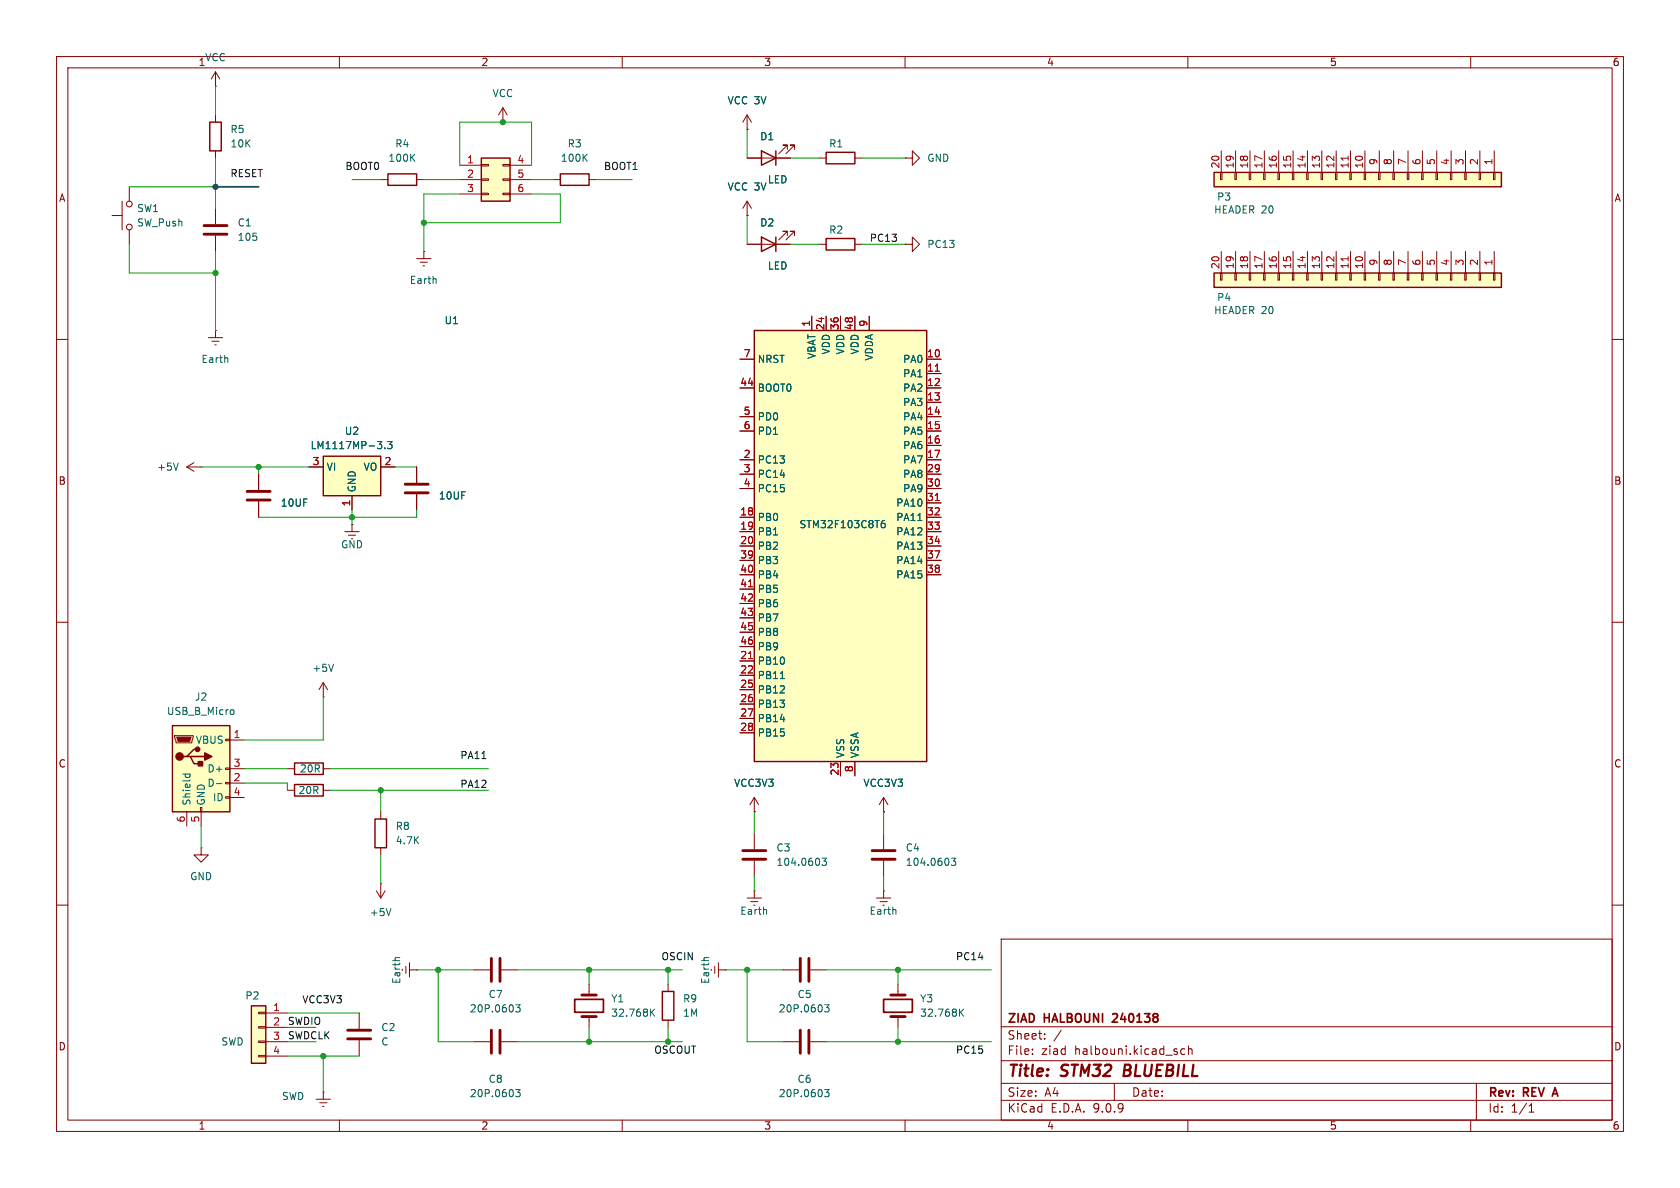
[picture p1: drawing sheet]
<svg xmlns="http://www.w3.org/2000/svg" width="297mm" height="210mm" viewBox="0 0 297 210" stroke-linecap="round" stroke-linejoin="round" font-family="sans-serif">
<g fill="none" stroke="#840000" stroke-width=".18">
<path d="M10 10h277v190h-277zM12 12h273v186h-273zM60 10v2M110 10v2M160 10v2M210 10v2M260 10v2M67.3 31.8h1.3M73.7 31.8h1.2M160 43.2h1.3v-1.3l1.3 1.3-1.3 1.3v-1.3M160 43.2h.1M10 60h2"/>
<path d="M285 60h2M10 110h2M285 110h2M10 160h2M177 166h108v32h-108zM285 160h2M60 198v2M110 198v2M160 198v2M177 194.5h108M177 191.5h108M177 187.5h108"/>
<path d="M177 181.5h108M182.5 186.3v.1M182.5 185.5v.1M184.7 183.6v.1M184.7 182.8v.1M187.6 182.1l-1.3 2M197 191.5v3M209.5 185.5l-.5-.1-.3 .3v.4l.2 .2h.6M210 198v2M210.1 185.5l.2-.1 .4 .1v.9M210.1 184.9v1.5M260 198v2"/>
<path d="M261 191.5v6.5M270.3 196.6h.9M270.3 195.5l.4-.4v1.5"/>
</g>
<path d="M196.8 179.3h-.1M197.5 179.8l-.9 .9h1M274.6 193.4h.7M274.9 192.3l-.5 1.5" fill="none" stroke="#840000" stroke-width=".3"/>
<path d="M198.9 188.2l-.3 2h.8" fill="none" stroke="#840000" stroke-width=".4"/>
<path d="M68.6 30.7h5.1v2.1h-5.1z" fill="none" stroke="#840000" stroke-width=".25"/>
<path d="M72.8 27.8l.5 .7M73.3 27.2l-.7 .8" fill="none" stroke="#006464" stroke-width=".18"/>
<path d="M214.6 48.3h50.8v2.5h-50.8z" fill="#ffffc2"/>
<path d="M214.6 48.3h50.8v2.5h-50.8z" fill="none" stroke="#840000" stroke-width=".25"/>
<g fill="none" stroke="#840000" stroke-width=".18">
<path d="M215.8 48.3h.2v1.2h-.2zM215.9 44.5v3.8M218.3 48.3h.3v1.2h-.3zM218.4 44.5v3.8M220.9 48.3h.2v1.2h-.2zM221 44.5v3.8M223.4 48.3h.2v1.2h-.2zM223.5 44.5v3.8M225.9 48.3h.3v1.2h-.3zM226.1 44.5v3.8M228.5 48.3h.2v1.2h-.2zM228.6 44.5v3.8"/>
<path d="M231 48.3h.3v1.2h-.3zM231.1 44.5v3.8M233.6 48.3h.2v1.2h-.2zM233.7 44.5v3.8M236.1 48.3h.2v1.2h-.2zM236.2 44.5v3.8M238.6 48.3h.3v1.2h-.3zM238.8 44.5v3.8M241.2 48.3h.2v1.2h-.2zM241.3 44.5v3.8M243.7 48.3h.3v1.2h-.3zM243.8 44.5v3.8"/>
<path d="M246.3 48.3h.2v1.2h-.2zM246.4 44.5v3.8M248.8 48.3h.2v1.2h-.2zM248.9 44.5v3.8M251.3 48.3h.3v1.2h-.3zM251.5 44.5v3.8M253.9 48.3h.2v1.2h-.2zM254 44.5v3.8M256.4 48.3h.3v1.2h-.3zM256.5 44.5v3.8M259 48.3h.2v1.2h-.2zM259.1 44.5v3.8"/>
<path d="M261.5 48.3h.2v1.2h-.2zM261.6 44.5v3.8M264 48.3h.3v1.2h-.3zM264.2 44.5v3.8"/>
</g>
<path d="M238.3 45.4v.7" fill="none" stroke="#a90000" stroke-width=".18"/>
<path d="M214.6 30.5h50.8v2.5h-50.8z" fill="#ffffc2"/>
<path d="M214.6 30.5h50.8v2.5h-50.8zM66.3 144.8h2v5.1h-2z" fill="none" stroke="#840000" stroke-width=".25"/>
<g fill="none" stroke="#840000" stroke-width=".18">
<path d="M88.9 19.1l-.8 1.2M88.9 19.1l.8 1.2M88.9 19.1v2.5M88.9 21.6h.1M215.8 30.5h.2v1.3h-.2zM215.9 26.7v3.8M218.3 30.5h.3v1.3h-.3zM218.4 26.7v3.8M220.9 30.5h.2v1.3h-.2zM221 26.7v3.8M223.4 30.5h.2v1.3h-.2zM223.5 26.7v3.8"/>
<path d="M225.9 30.5h.3v1.3h-.3zM226.1 26.7v3.8M228.5 30.5h.2v1.3h-.2zM228.6 26.7v3.8M231 30.5h.3v1.3h-.3zM231.1 26.7v3.8M233.6 30.5h.2v1.3h-.2zM233.7 26.7v3.8M236.1 30.5h.2v1.3h-.2zM236.2 26.7v3.8M238.6 30.5h.3v1.3h-.3zM238.8 26.7v3.8"/>
<path d="M241.2 30.5h.2v1.3h-.2zM241.3 26.7v3.8M243.7 30.5h.3v1.3h-.3zM243.8 26.7v3.8M246.3 30.5h.2v1.3h-.2zM246.4 26.7v3.8M248.8 30.5h.2v1.3h-.2zM248.9 26.7v3.8M251.3 30.5h.3v1.3h-.3zM251.5 26.7v3.8M253.9 30.5h.2v1.3h-.2zM254 26.7v3.8"/>
<path d="M256.4 30.5h.3v1.3h-.3zM256.5 26.7v3.8M259 30.5h.2v1.3h-.2zM259.1 26.7v3.8M261.5 30.5h.2v1.3h-.2zM261.6 26.7v3.8M264 30.5h.3v1.3h-.3zM264.2 26.7v3.8M36.8 59.7h2.6M38.1 58.4h.1M38.1 58.4v1.3M37.5 60.3h1.2"/>
<path d="M38 61h.2M66.5 157.5l.8 1.3M67.3 156.2h.1M67.3 143.5v1.3M67.3 149.9v1.2M67.3 156.2v2.6M68.1 157.5l-.8 1.3M132.1 158.8h2.5M132.7 159.4h1.3M133.3 157.5h.1M133.3 143.5h.1M133.3 141v2.5"/>
<path d="M133.3 157.5v1.3M133.3 141l-.7 1.2M133.3 141l.8 1.2M71.8 170.8v1.3M72.4 171.5h1.3M72.4 170.2v2.5M73.7 171.5h.1"/>
</g>
<path d="M238.3 27.6v.7" fill="none" stroke="#a90000" stroke-width=".18"/>
<path d="M40.2 63.3l.1 .8M69.1 160.6l-.4 1.3M70.7 169.3h-.8M135.5 160.8v.8" fill="none" stroke="#006464" stroke-width=".18"/>
<path d="M85.1 27.9h5.1v7.7h-5.1z" fill="#ffffc2"/>
<path d="M85.1 27.9h5.1v7.7h-5.1zM99.1 30.7h5v2.1h-5zM134.6 41.9l2.6 1.3-2.6 1.3zM137.2 41.9v2.6" fill="none" stroke="#840000" stroke-width=".25"/>
<g fill="none" stroke="#840000" stroke-width=".18">
<path d="M81.3 29.2h3.8M81.3 31.8h3.8M81.3 34.3h3.8M85.1 29.1h1.3v.2h-1.3zM85.1 31.6h1.3v.3h-1.3zM85.1 34.2h1.3v.2h-1.3zM88.9 29.1h1.3v.2h-1.3zM88.9 31.6h1.3v.3h-1.3zM88.9 34.2h1.3v.2h-1.3zM90.2 29.2h3.8M90.2 31.8h3.8M90.2 34.3h3.8"/>
<path d="M97.8 31.8h1.3M104.1 31.8h1.3M73.7 45.7h2.5M74.3 46.4h1.3M74.8 47h.3M74.9 44.5h.1M74.9 44.5v1.2M132.1 43.2h7.6M139.2 41.7v-.8h-.8h.8l-1.5 1.5M140.5 41.7v-.8h-.8h.8l-1.6 1.5M133.3 147.3v2.8M133.3 152.1v2.8"/>
<path d="M154.9 158.8h2.6M155.6 159.4h1.2M156.2 157.5h.1M156.2 143.5h.1M156.2 141v2.5M156.2 157.5v1.3M156.2 141l-.8 1.2M156.2 141l.8 1.2"/>
</g>
<path d="M103.3 27.8l.5 .7M103.8 27.2l-.7 .8M77 49.3l.1 .8M145.3 151.7h.8l-.4 .5 .3 .1v.6l-.1 .1-.6-.1M158.3 160.8l.1 .8" fill="none" stroke="#006464" stroke-width=".18"/>
<path d="M131.3 150.4h4.1M131.3 151.9h4.1" fill="none" stroke="#840000" stroke-width=".51"/>
<path d="M57.1 80.6h10.2v7h-10.2z" fill="#ffffc2"/>
<path d="M57.1 80.6h10.2v7h-10.2z" fill="none" stroke="#840000" stroke-width=".25"/>
<path d="M54.6 82.6h2.5M62.2 87.6v2.6M67.3 82.6h2.5" fill="none" stroke="#840000" stroke-width=".18"/>
<path d="M66.7 78h.8l-.4 .5M67.4 78.7v.5M68 79.2v.1M68.5 78h.8l-.4 .5 .3 .2v.5l-.1 .1-.6-.1" fill="none" stroke="#006464" stroke-width=".18"/>
<path d="M133.3 58.4h30.5v76.2h-30.5z" fill="#ffffc2"/>
<path d="M37.1 21.6h2v5.1h-2zM133.3 58.4h30.5v76.2h-30.5zM146 42.2h5.1v2h-5.1zM52.1 138.7h5v2h-5zM52.1 134.9h5v2h-5zM117.1 175.3h2v5h-2z" fill="none" stroke="#840000" stroke-width=".25"/>
<g fill="none" stroke="#840000" stroke-width=".18">
<path d="M38.1 15.2h.1M38.1 12.7l-.8 1.3M38.1 12.7l.8 1.3M38.1 12.7v2.5M19.8 38.1h1.8M21.6 35.6v5M22.9 33v2.6M38.1 20.3v1.3M38.1 26.7v1.2M38.1 36.8v2.8M22.9 40.6v2.6M38.1 41.7v2.8"/>
<path d="M143.5 55.9v2.5M144.8 43.2h1.2M146 55.9v2.5M148.6 55.9v2.5M151.1 55.9v2.5M151.1 43.2h1.3M153.7 55.9v2.5M130.8 63.5h2.5M130.8 68.6h2.5M130.8 73.7h2.5M130.8 76.2h2.5M163.8 63.5h2.6"/>
<path d="M163.8 68.6h2.6M163.8 73.7h2.6M163.8 76.2h2.6M163.8 66h2.6M163.8 71.1h2.6M163.8 78.7h2.6M33 82.6l1.3 .7M33 82.6h2.6M34.3 81.8l-1.3 .8M35.6 82.6h.1M45.7 83.8v2.8M45.7 88.6v2.8"/>
<path d="M61 94h2.5M61.6 94.6h1.3M62.2 92.7h.1M62.2 92.7v1.3M130.8 81.3h2.5M130.8 83.8h2.5M130.8 86.4h2.5M130.8 91.4h2.5M130.8 94h2.5M130.8 96.5h2.5M130.8 99.1h2.5M163.8 81.3h2.6"/>
<path d="M163.8 83.8h2.6M163.8 86.4h2.6M163.8 91.4h2.6M163.8 94h2.6M163.8 96.5h2.6M163.8 99.1h2.6M163.8 88.9h2.6M130.8 101.6h2.5M130.8 104.1h2.5M130.8 106.7h2.5M130.8 109.2h2.5M130.8 111.8h2.5"/>
<path d="M130.8 114.3h2.5M130.8 116.8h2.5M130.8 119.4h2.5M163.8 101.6h2.6M50.8 139.7h1.3M50.8 135.9h1.3M57.1 123.2h.1M57.1 120.7l-.7 1.2M57.1 120.7l.8 1.2M57.1 120.7v2.5M57.1 139.7h1.3M57.1 135.9h1.3"/>
<path d="M130.8 121.9h2.5M130.8 124.5h2.5M130.8 127h2.5M130.8 129.5h2.5M148.6 134.6v2.6M151.1 134.6v2.6M156.2 147.3v2.8M156.2 152.1v2.8M104.1 174v1.9M104.1 179.7v1.9M118.1 174v1.3M126.4 170.8v1.3"/>
<path d="M127 171.5h1.3M127 170.2v2.5M128.3 171.5h.1M138.4 171.5h2.8M143.3 171.5h2.7M158.7 174v1.9M158.7 179.7v1.9M118.1 180.3v1.3M138.4 184.2h2.8M143.3 184.2h2.7"/>
<circle cx="22.9" cy="36.1" r=".51"/>
<circle cx="22.9" cy="40.1" r=".51"/>
</g>
<path d="M165.3 65.6h.8M165.3 88.5h.8M132.3 103.7h.7M132.3 116.4h.7" fill="none" stroke="#a90000" stroke-width=".18"/>
<g fill="none" stroke="#006464" stroke-width=".18">
<path d="M31.5 81.9l-.4 1.2M155.8 92.7l.2-.2h.3l.2 .2v.3l-.2 .3-.4-.1-.1-.2M156.4 92l-.4 .1-.2 .5M162.3 92h.7M59 117.4l-.5 1.3M137.9 120h.8M168.2 151.7h.8l-.5 .5 .4 .1v.6l-.2 .1-.5-.1M115.2 178.9l.5 .7M115.7 178.4l-.7 .7M125.3 169.3h-.8M145.8 177.6h.8l-.5 .5 .4 .1v.6l-.2 .1-.5-.1M169.8 178.9l.6 .7"/>
<path d="M170.4 178.4l-.8 .7M145.8 192.6h.8l-.5 .5 .4 .1v.6l-.2 .1-.5-.1"/>
</g>
<g fill="none" stroke="#840000" stroke-width=".51">
<path d="M36.1 39.9h4M36.1 41.4h4M43.7 86.9h4.1M43.7 88.4h4.1M154.2 150.4h4M154.2 151.9h4M102.9 175.9h2.5M102.9 179.7h2.5M141.5 169.4v4.1M143 169.4v4.1M157.5 175.9h2.5M157.5 179.7h2.5"/>
<path d="M141.5 182.1v4.1M143 182.1v4.1"/>
</g>
<path d="M101.6 176.7h5.1v2.2h-5.1zM156.2 176.7h5.1v2.2h-5.1z" fill="none" stroke="#840000" stroke-width=".3"/>
<path d="M30.5 128.3h10.1v15.2h-10.1z" fill="#ffffc2"/>
<path d="M134.6 26.7l2.6 1.2-2.6 1.3zM137.2 26.7v2.5M146 26.9h5.1v2.1h-5.1zM30.5 128.3h10.1v15.2h-10.1zM33 133.7h.7l.6 1.3h1.3M33.7 133.7h2.5M34.9 132.5h-.6l-1.3 1.2h-.6" fill="none" stroke="#840000" stroke-width=".25"/>
<g fill="none" stroke="#840000" stroke-width=".18">
<path d="M132.1 22.9h.1M132.1 38.1h.1M132.1 20.3l-.8 1.3M132.1 20.3l.7 1.3M132.1 20.3v2.6M132.1 35.6v2.5M132.1 27.9h7.6M132.1 35.6l-.8 1.2M132.1 35.6l.7 1.2M139.2 26.4v-.7h-.8h.8l-1.5 1.5M140.5 26.4v-.7h-.8h.8l-1.6 1.5M144.8 27.9h1.2"/>
<path d="M151.1 27.9h1.3M73.7 82.6v2.7M73.7 87.4v2.8M30.9 130h3.3v.3l-.3 1h-2.8zM39.9 130.7h.7v.2h-.7zM39.9 135.8h.7v.2h-.7zM39.9 138.3h.7v.3h-.7zM40.6 130.8h2.6M40.6 135.9h2.6M40.6 138.4h2.6M33 143.5v2.6M35.4 142.7h.3v.8h-.3z"/>
<path d="M35.6 149.9v1.2h1.2l-1.2 1.3-1.3-1.3h1.3M35.6 149.9h.1M35.6 143.5v2.6M39.9 140.8h.7v.3h-.7zM40.6 141h2.6M63.5 179.1v2.8M55.9 194.3h2.5M56.5 194.9h1.3M57 195.6h.3M57.1 193h.1M57.1 193v1.3M63.5 183.9v2.8"/>
</g>
<path d="M31.2 130.3h2.6l-.3 .8h-2z" fill="#840000" stroke="#840000" stroke-width=".18"/>
<g fill="#840000" stroke="#840000" stroke-width=".25">
<path d="M35.1 134.6h.7v.8h-.7z"/>
<path d="M36.2 133.1l1.3 .6-1.3 .7z"/>
<circle cx="31.7" cy="133.7" r=".63"/>
<circle cx="34.9" cy="132.5" r=".38"/>
</g>
<path d="M32.3 136.8h1.3M32.8 136.8v.4M33.5 136.8l.1 .4M38.3 138.5h.9M40.9 125.5h.3l.2 .2-.1 .5-.4 .1" fill="none" stroke="#006464" stroke-width=".18"/>
<path d="M71.6 85.6h4.1M71.6 87.1h4.1M61.5 182.1h4M61.5 183.6h4" fill="none" stroke="#840000" stroke-width=".51"/>
<path d="M44.4 177.8h2.6v10.2h-2.6z" fill="#ffffc2"/>
<path d="M44.4 177.8h2.6v10.2h-2.6z" fill="none" stroke="#840000" stroke-width=".25"/>
<g fill="none" stroke="#840000" stroke-width=".18">
<path d="M132.1 22.9h.1M132.1 38.1h.1M132.1 27.9h2.5M137.2 27.9h2.5M160 27.9h1.3v-1.2l1.3 1.2-1.3 1.3v-1.3M160 27.9h.1M132.1 43.2h2.5M137.2 43.2h2.5M143.5 55.9v2.5M146 55.9v2.5M148.6 55.9v2.5M151.1 55.9v2.5"/>
<path d="M153.7 55.9v2.5M130.8 63.5h2.5M130.8 68.6h2.5M130.8 73.7h2.5M130.8 76.2h2.5M163.8 63.5h2.6M163.8 68.6h2.6M163.8 73.7h2.6M163.8 76.2h2.6M163.8 66h2.6M163.8 71.1h2.6M163.8 78.7h2.6"/>
<path d="M45.7 83.8v2.8M45.7 88.6v2.8M54.6 82.6h2.5M62.2 87.6v2.6M67.3 82.6h2.5M73.7 82.6v2.7M73.7 87.4v2.8M130.8 81.3h2.5M130.8 83.8h2.5M130.8 86.4h2.5M130.8 91.4h2.5M130.8 94h2.5"/>
<path d="M130.8 96.5h2.5M130.8 99.1h2.5M163.8 81.3h2.6M163.8 83.8h2.6M163.8 86.4h2.6M163.8 91.4h2.6M163.8 94h2.6M163.8 96.5h2.6M163.8 99.1h2.6M163.8 88.9h2.6M130.8 101.6h2.5M130.8 104.1h2.5"/>
<path d="M130.8 106.7h2.5M130.8 109.2h2.5M130.8 111.8h2.5M130.8 114.3h2.5M130.8 116.8h2.5M130.8 119.4h2.5M163.8 101.6h2.6M130.8 121.9h2.5M130.8 124.5h2.5M130.8 127h2.5M130.8 129.5h2.5M148.6 134.6v2.6"/>
<path d="M151.1 134.6v2.6M133.3 143.5h.1M156.2 143.5h.1M45.7 178.9h1.3v.3h-1.3zM47 179.1h3.8M83.8 171.5h2.8M88.6 171.5h2.8M45.7 181.5h1.3v.2h-1.3zM45.7 184h1.3v.3h-1.3zM45.7 186.6h1.3v.2h-1.3zM47 181.6h3.8M47 184.2h3.8"/>
<path d="M47 186.7h3.8M83.8 184.2h2.8M88.6 184.2h2.8"/>
</g>
<path d="M86.9 169.4v4.1M88.4 169.4v4.1M86.9 182.1v4.1M88.4 182.1v4.1" fill="none" stroke="#840000" stroke-width=".51"/>
<path d="M66.7 78h.8l-.4 .5M67.4 78.7v.5M68 79.2v.1M68.5 78h.8l-.4 .5 .3 .2v.5l-.1 .1-.6-.1M155.8 92.7l.2-.2h.3l.2 .2v.3l-.2 .3-.4-.1-.1-.2M156.4 92l-.4 .1-.2 .5M162.3 92h.7M137.9 120h.8M91.2 177.6h.8l-.5 .5 .4 .1v.6l-.2 .1-.5-.1M91.2 192.6h.8l-.5 .5 .4 .1v.6l-.2 .1-.5-.1" fill="none" stroke="#006464" stroke-width=".18"/>
<path d="M85.2 134.1h.7" fill="none" stroke="#0f0f0f" stroke-width=".18"/>
<path d="M38.1 33h7.6" fill="none" stroke="#000084" stroke-width=".3"/>
<g fill="none" stroke="#009600" stroke-width=".18">
<path d="M38.1 15.2v5.1M22.9 33h15.2M38.1 27.9v8.9M62.2 31.8h5.1M74.9 31.8h6.4M81.3 34.3h-6.4v10.2M81.3 29.2v-7.6h12.7v7.6M94 31.8h3.8M94 34.3h5.1v5.1h-24.2M105.4 31.8h6.4M132.1 22.9v5M132.1 38.1v5.1"/>
<path d="M139.7 27.9h5.1M152.4 27.9h7.6M22.9 43.2v5.1h15.2M38.1 44.5v13.9M139.7 43.2h5.1M152.4 43.2h7.6M35.6 82.6h19M45.7 82.6v1.2M62.2 90.2v2.5M69.8 82.6h3.9M73.7 90.2v1.2h-28M43.2 135.9h7.6"/>
<path d="M43.2 138.4h7.6v1.3M57.1 123.2v7.6h-13.9M58.4 139.7h28M58.4 135.9h28M67.3 139.7v3.8M35.6 146.1v3.8M67.3 151.1v5.1M133.3 143.5v3.8M133.3 154.9v2.6M156.2 143.5v3.8M156.2 154.9v2.6M50.8 179.1h12.7"/>
<path d="M73.7 171.5h10.1M77.5 171.5v12.7h6.3M91.4 171.5h29.2M104.1 171.5v2.5M118.1 171.5v2.5M128.3 171.5h10.1M132.1 171.5v12.7h6.3M146 171.5h29.3M158.7 171.5v2.5M50.8 186.7h12.7M50.8 181.6h5.1M50.8 184.2h5.1"/>
<path d="M57.1 186.7v6.3M91.4 184.2h29.2M104.1 181.6v2.6M118.1 181.6v2.6M146 184.2h29.3M158.7 181.6v2.6"/>
</g>
<path d="M165.3 65.6h.8M165.3 88.5h.8M132.3 103.7h.7M132.3 116.4h.7" fill="none" stroke="#a90000" stroke-width=".18"/>
<g fill="#009600" stroke="#009600" stroke-width=".18">
<circle cx="38.1" cy="48.3" r=".46"/>
<circle cx="88.9" cy="21.6" r=".46"/>
<circle cx="74.9" cy="39.4" r=".46"/>
<circle cx="45.7" cy="82.6" r=".46"/>
<circle cx="67.3" cy="139.7" r=".46"/>
<circle cx="62.2" cy="91.4" r=".46"/>
<circle cx="57.1" cy="186.7" r=".46"/>
<circle cx="77.5" cy="171.5" r=".46"/>
<circle cx="132.1" cy="171.5" r=".46"/>
<circle cx="158.7" cy="171.5" r=".46"/>
<circle cx="158.7" cy="184.2" r=".46"/>
<circle cx="118.1" cy="184.2" r=".46"/>
<circle cx="104.1" cy="171.5" r=".46"/>
<circle cx="104.1" cy="184.2" r=".46"/>
<circle cx="118.1" cy="171.5" r=".46"/>
</g>
<circle cx="38.1" cy="33" r=".46" fill="#000084" stroke="#000084" stroke-width=".18"/>
<g font-size="2.8" fill="#840000">
<text x="178" y="190.9">Title:</text>
<text x="187.7" y="190.9">STM32</text>
<text x="199.5" y="190.9">BLUEBILL</text>
</g>
<g font-size="2.1" fill="#840000">
<text x="178" y="184">Sheet:</text>
<text x="178" y="181.2">ZIAD</text>
<text x="184.7" y="181.2">HALBOUNI</text>
<text x="197.4" y="181.2">240138</text>
<text x="178" y="186.7">File:</text>
<text x="184.1" y="186.7">ziad</text>
<text x="190" y="186.7">halbouni.kicad_sch</text>
<text x="178" y="196.9">KiCad</text>
<text x="178" y="194.1">Size:</text>
<text x="184.7" y="194.1">A4</text>
<text x="185.7" y="196.9">E.D.A.</text>
<text x="193.3" y="196.9">9.0.9</text>
<text x="200" y="194.1">Date:</text>
<text x="263" y="194.3">Rev:</text>
<text x="263" y="196.9">Id:</text>
<text x="267.1" y="196.9">1/1</text>
<text x="269.4" y="194.3">REV</text>
<text x="275.3" y="194.3">A</text>
</g>
<g font-size="1.8" fill="#840000">
<text x="35" y="11.9">1</text>
<text x="85" y="11.9">2</text>
<text x="135" y="11.9">3</text>
<text x="185" y="11.9">4</text>
<text x="235" y="11.9">5</text>
<text x="285" y="11.9">6</text>
<text x="10.3" y="35.9">A</text>
<text x="285.3" y="35.9">A</text>
<text x="10.3" y="85.9">B</text>
<text x="285.3" y="85.9">B</text>
<text x="10.3" y="135.9">C</text>
<text x="285.3" y="135.9">C</text>
<text x="10.3" y="185.9">D</text>
<text x="285.3" y="185.9">D</text>
<text x="35" y="199.9">1</text>
<text x="85" y="199.9">2</text>
<text x="135" y="199.9">3</text>
<text x="185" y="199.9">4</text>
<text x="235" y="199.9">5</text>
<text x="285" y="199.9">6</text>
</g>
<g font-size="1.8" fill="#006464">
<text x="36.2" y="11">VCC</text>
<text x="87" y="17.4">VCC</text>
<text x="40.6" y="23.7">R5</text>
<text x="128.5" y="18.6">VCC 3V</text>
<text x="40.6" y="26.3">10K</text>
<text x="68.6" y="28.8">100K</text>
<text x="69.8" y="26.3">R4</text>
<text x="99" y="28.8">100K</text>
<text x="100.3" y="26.3">R3</text>
<text x="134.3" y="25">D1</text>
<text x="146.5" y="26.3">R1</text>
<text x="163.8" y="28.8">GND</text>
<text x="128.5" y="33.9">VCC 3V</text>
<text x="135.7" y="32.6">LED</text>
<text x="215.1" y="35.7">P3</text>
<text x="24.1" y="37.7">SW1</text>
<text x="24.1" y="40.2">SW_Push</text>
<text x="41.9" y="40.2">C1</text>
<text x="134.3" y="40.2">D2</text>
<text x="146.5" y="41.5">R2</text>
<text x="214.5" y="37.9">HEADER 20</text>
<text x="41.9" y="42.8">105</text>
<text x="135.7" y="47.9">LED</text>
<text x="163.8" y="44">PC13</text>
<text x="72.3" y="50.4">Earth</text>
<text x="215.1" y="53.4">P4</text>
<text x="78.5" y="57.5">U1</text>
<text x="214.5" y="55.7">HEADER 20</text>
<text x="35.5" y="64.4">Earth</text>
<text x="133.9" y="64.4">NRST</text>
<text x="144.4" y="63.5" transform="rotate(-90 144.4 63.5)">VBAT</text>
<text x="146.9" y="62.8" transform="rotate(-90 146.9 62.8)">VDD</text>
<text x="149.5" y="62.8" transform="rotate(-90 149.5 62.8)">VDD</text>
<text x="152" y="62.8" transform="rotate(-90 152 62.8)">VDD</text>
<text x="154.5" y="63.8" transform="rotate(-90 154.5 63.8)">VDDA</text>
<text x="159.6" y="64.4">PA0</text>
<text x="133.9" y="69.4">BOOT0</text>
<text x="159.6" y="66.9">PA1</text>
<text x="159.6" y="69.4">PA2</text>
<text x="159.6" y="72">PA3</text>
<text x="60.9" y="77.1">U2</text>
<text x="133.9" y="74.5">PD0</text>
<text x="133.9" y="77.1">PD1</text>
<text x="159.6" y="74.5">PA4</text>
<text x="159.6" y="77.1">PA5</text>
<text x="27.7" y="83.4">+5V</text>
<text x="54.8" y="79.6">LM1117MP-3.3</text>
<text x="57.7" y="83.4">VI</text>
<text x="64.2" y="83.4">VO</text>
<text x="133.9" y="82.1">PC13</text>
<text x="159.6" y="79.6">PA6</text>
<text x="159.6" y="82.1">PA7</text>
<text x="49.5" y="89.8">10UF</text>
<text x="63.1" y="87.1" transform="rotate(-90 63.1 87.1)">GND</text>
<text x="77.5" y="88.5">10UF</text>
<text x="133.9" y="84.7">PC14</text>
<text x="133.9" y="87.2">PC15</text>
<text x="158.3" y="89.8">PA10</text>
<text x="159.6" y="84.7">PA8</text>
<text x="159.6" y="87.2">PA9</text>
<text x="133.9" y="92.3">PB0</text>
<text x="133.9" y="94.8">PB1</text>
<text x="141.2" y="93.6">STM32F103C8T6</text>
<text x="158.3" y="92.3">PA11</text>
<text x="158.3" y="94.8">PA12</text>
<text x="60.2" y="97.1">GND</text>
<text x="133.9" y="97.4">PB2</text>
<text x="133.9" y="99.9">PB3</text>
<text x="158.3" y="97.4">PA13</text>
<text x="158.3" y="99.9">PA14</text>
<text x="133.9" y="102.5">PB4</text>
<text x="133.9" y="105">PB5</text>
<text x="133.9" y="107.5">PB6</text>
<text x="158.3" y="102.5">PA15</text>
<text x="133.9" y="110.1">PB7</text>
<text x="133.9" y="112.6">PB8</text>
<text x="55.1" y="119">+5V</text>
<text x="133.9" y="115.2">PB9</text>
<text x="133.9" y="117.7">PB10</text>
<text x="34.4" y="124.1">J2</text>
<text x="133.9" y="120.2">PB11</text>
<text x="133.9" y="122.8">PB12</text>
<text x="133.9" y="125.3">PB13</text>
<text x="29.4" y="126.6">USB_B_Micro</text>
<text x="34.5" y="131.7">VBUS</text>
<text x="133.9" y="127.9">PB14</text>
<text x="133.9" y="130.4">PB15</text>
<text x="36.6" y="136.8">D+</text>
<text x="52.9" y="136.8">20R</text>
<text x="149.5" y="134.1" transform="rotate(-90 149.5 134.1)">VSS</text>
<text x="152" y="134.1" transform="rotate(-90 152 134.1)">VSSA</text>
<text x="33.9" y="142.5" transform="rotate(-90 33.9 142.5)">Shield</text>
<text x="36.4" y="142.5" transform="rotate(-90 36.4 142.5)">GND</text>
<text x="36.6" y="139.3">D-</text>
<text x="37.5" y="141.8">ID</text>
<text x="52.7" y="140.6">20R</text>
<text x="129.7" y="139.3">VCC3V3</text>
<text x="152.5" y="139.3">VCC3V3</text>
<text x="69.9" y="146.9">R8</text>
<text x="69.9" y="149.5">4.7K</text>
<text x="33.5" y="155.8">GND</text>
<text x="137.2" y="150.7">C3</text>
<text x="137.2" y="153.3">104.0603</text>
<text x="160" y="150.7">C4</text>
<text x="160" y="153.3">104.0603</text>
<text x="130.8" y="161.9">Earth</text>
<text x="153.6" y="161.9">Earth</text>
<text x="65.3" y="162.2">+5V</text>
<text x="43.3" y="176.9">P2</text>
<text x="71" y="174" transform="rotate(-90 71 174)">Earth</text>
<text x="83" y="179.2">20P.0603</text>
<text x="86.3" y="176.6">C7</text>
<text x="108" y="177.4">Y1</text>
<text x="108" y="179.9">32.768K</text>
<text x="120.7" y="177.4">R9</text>
<text x="120.7" y="179.9">1M</text>
<text x="125.6" y="174" transform="rotate(-90 125.6 174)">Earth</text>
<text x="137.6" y="179.2">20P.0603</text>
<text x="140.9" y="176.6">C5</text>
<text x="162.6" y="177.4">Y3</text>
<text x="162.6" y="179.9">32.768K</text>
<text x="39" y="185">SWD</text>
<text x="67.3" y="182.5">C2</text>
<text x="67.3" y="185">C</text>
<text x="86.3" y="191.6">C8</text>
<text x="140.9" y="191.6">C6</text>
<text x="49.7" y="194.7">SWD</text>
<text x="83" y="194.2">20P.0603</text>
<text x="137.6" y="194.2">20P.0603</text>
</g>
<g font-size="1.8" fill="#a90000">
<text x="82.5" y="29">1</text>
<text x="91.4" y="29">4</text>
<text x="215.6" y="29.9" transform="rotate(-90 215.6 29.9)">20</text>
<text x="218.2" y="29.9" transform="rotate(-90 218.2 29.9)">19</text>
<text x="220.7" y="29.9" transform="rotate(-90 220.7 29.9)">18</text>
<text x="223.3" y="29.9" transform="rotate(-90 223.3 29.9)">17</text>
<text x="225.8" y="29.9" transform="rotate(-90 225.8 29.9)">16</text>
<text x="228.3" y="29.9" transform="rotate(-90 228.3 29.9)">15</text>
<text x="230.9" y="29.9" transform="rotate(-90 230.9 29.9)">14</text>
<text x="233.4" y="29.9" transform="rotate(-90 233.4 29.9)">13</text>
<text x="236" y="29.9" transform="rotate(-90 236 29.9)">12</text>
<text x="238.5" y="29.9" transform="rotate(-90 238.5 29.9)">11</text>
<text x="241" y="29.9" transform="rotate(-90 241 29.9)">10</text>
<text x="243.6" y="29.3" transform="rotate(-90 243.6 29.3)">9</text>
<text x="246.1" y="29.3" transform="rotate(-90 246.1 29.3)">8</text>
<text x="248.7" y="29.3" transform="rotate(-90 248.7 29.3)">7</text>
<text x="251.2" y="29.3" transform="rotate(-90 251.2 29.3)">6</text>
<text x="253.7" y="29.3" transform="rotate(-90 253.7 29.3)">5</text>
<text x="256.3" y="29.3" transform="rotate(-90 256.3 29.3)">4</text>
<text x="258.8" y="29.3" transform="rotate(-90 258.8 29.3)">3</text>
<text x="261.4" y="29.3" transform="rotate(-90 261.4 29.3)">2</text>
<text x="263.9" y="29.3" transform="rotate(-90 263.9 29.3)">1</text>
<text x="82.5" y="31.5">2</text>
<text x="82.5" y="34">3</text>
<text x="91.4" y="31.5">5</text>
<text x="91.4" y="34">6</text>
<text x="215.6" y="47.7" transform="rotate(-90 215.6 47.7)">20</text>
<text x="218.2" y="47.7" transform="rotate(-90 218.2 47.7)">19</text>
<text x="220.7" y="47.7" transform="rotate(-90 220.7 47.7)">18</text>
<text x="223.3" y="47.7" transform="rotate(-90 223.3 47.7)">17</text>
<text x="225.8" y="47.7" transform="rotate(-90 225.8 47.7)">16</text>
<text x="228.3" y="47.7" transform="rotate(-90 228.3 47.7)">15</text>
<text x="230.9" y="47.7" transform="rotate(-90 230.9 47.7)">14</text>
<text x="233.4" y="47.7" transform="rotate(-90 233.4 47.7)">13</text>
<text x="236" y="47.7" transform="rotate(-90 236 47.7)">12</text>
<text x="238.5" y="47.7" transform="rotate(-90 238.5 47.7)">11</text>
<text x="241" y="47.7" transform="rotate(-90 241 47.7)">10</text>
<text x="243.6" y="47.1" transform="rotate(-90 243.6 47.1)">9</text>
<text x="246.1" y="47.1" transform="rotate(-90 246.1 47.1)">8</text>
<text x="248.7" y="47.1" transform="rotate(-90 248.7 47.1)">7</text>
<text x="251.2" y="47.1" transform="rotate(-90 251.2 47.1)">6</text>
<text x="253.7" y="47.1" transform="rotate(-90 253.7 47.1)">5</text>
<text x="256.3" y="47.1" transform="rotate(-90 256.3 47.1)">4</text>
<text x="258.8" y="47.1" transform="rotate(-90 258.8 47.1)">3</text>
<text x="261.4" y="47.1" transform="rotate(-90 261.4 47.1)">2</text>
<text x="263.9" y="47.1" transform="rotate(-90 263.9 47.1)">1</text>
<text x="143.3" y="57.9" transform="rotate(-90 143.3 57.9)">1</text>
<text x="145.8" y="58.5" transform="rotate(-90 145.8 58.5)">24</text>
<text x="148.3" y="58.5" transform="rotate(-90 148.3 58.5)">36</text>
<text x="150.9" y="58.5" transform="rotate(-90 150.9 58.5)">48</text>
<text x="153.4" y="57.9" transform="rotate(-90 153.4 57.9)">9</text>
<text x="131.4" y="63.2">7</text>
<text x="163.8" y="63.2">10</text>
<text x="163.8" y="65.8">11</text>
<text x="130.8" y="68.3">44</text>
<text x="163.8" y="68.3">12</text>
<text x="163.8" y="70.9">13</text>
<text x="131.4" y="73.4">5</text>
<text x="131.4" y="75.9">6</text>
<text x="163.8" y="73.4">14</text>
<text x="163.8" y="75.9">15</text>
<text x="55.2" y="82.3">3</text>
<text x="67.9" y="82.3">2</text>
<text x="131.4" y="81">2</text>
<text x="131.4" y="83.6">3</text>
<text x="163.8" y="78.5">16</text>
<text x="163.8" y="81">17</text>
<text x="163.8" y="83.6">29</text>
<text x="62" y="89.6" transform="rotate(-90 62 89.6)">1</text>
<text x="131.4" y="86.1">4</text>
<text x="163.8" y="86.1">30</text>
<text x="163.8" y="88.6">31</text>
<text x="130.8" y="91.2">18</text>
<text x="130.8" y="93.7">19</text>
<text x="163.8" y="91.2">32</text>
<text x="163.8" y="93.7">33</text>
<text x="130.8" y="96.3">20</text>
<text x="130.8" y="98.8">39</text>
<text x="130.8" y="101.3">40</text>
<text x="163.8" y="96.3">34</text>
<text x="163.8" y="98.8">37</text>
<text x="163.8" y="101.3">38</text>
<text x="130.8" y="103.9">41</text>
<text x="130.8" y="106.4">42</text>
<text x="130.8" y="109">43</text>
<text x="130.8" y="111.5">45</text>
<text x="130.8" y="114">46</text>
<text x="130.8" y="116.6">21</text>
<text x="130.8" y="119.1">22</text>
<text x="130.8" y="121.7">25</text>
<text x="130.8" y="124.2">26</text>
<text x="41.2" y="130.6">1</text>
<text x="130.8" y="126.7">27</text>
<text x="130.8" y="129.3">28</text>
<text x="41.2" y="135.6">3</text>
<text x="148.3" y="137.2" transform="rotate(-90 148.3 137.2)">23</text>
<text x="150.9" y="136.6" transform="rotate(-90 150.9 136.6)">8</text>
<text x="41.2" y="138.2">2</text>
<text x="41.2" y="140.7">4</text>
<text x="32.8" y="145.5" transform="rotate(-90 32.8 145.5)">6</text>
<text x="35.3" y="145.5" transform="rotate(-90 35.3 145.5)">5</text>
<text x="48.2" y="178.8">1</text>
<text x="48.2" y="181.4">2</text>
<text x="48.2" y="183.9">3</text>
<text x="48.2" y="186.4">4</text>
</g>
<g font-size="1.8" fill="#0f0f0f">
<text x="40.6" y="31.4">RESET</text>
<text x="61" y="30.1">BOOT0</text>
<text x="106.7" y="30.1">BOOT1</text>
<text x="153.7" y="42.8">PC13</text>
<text x="81.3" y="134.3">PA11</text>
<text x="81.3" y="139.4">PA12</text>
<text x="116.8" y="169.8">OSCIN</text>
<text x="168.9" y="169.8">PC14</text>
<text x="53.3" y="177.5">VCC3V3</text>
<text x="50.8" y="183.8">SWDCLK</text>
<text x="50.8" y="181.3">SWDIO</text>
<text x="115.6" y="186.3">OSCOUT</text>
<text x="168.9" y="186.3">PC15</text>
</g>
</svg>
